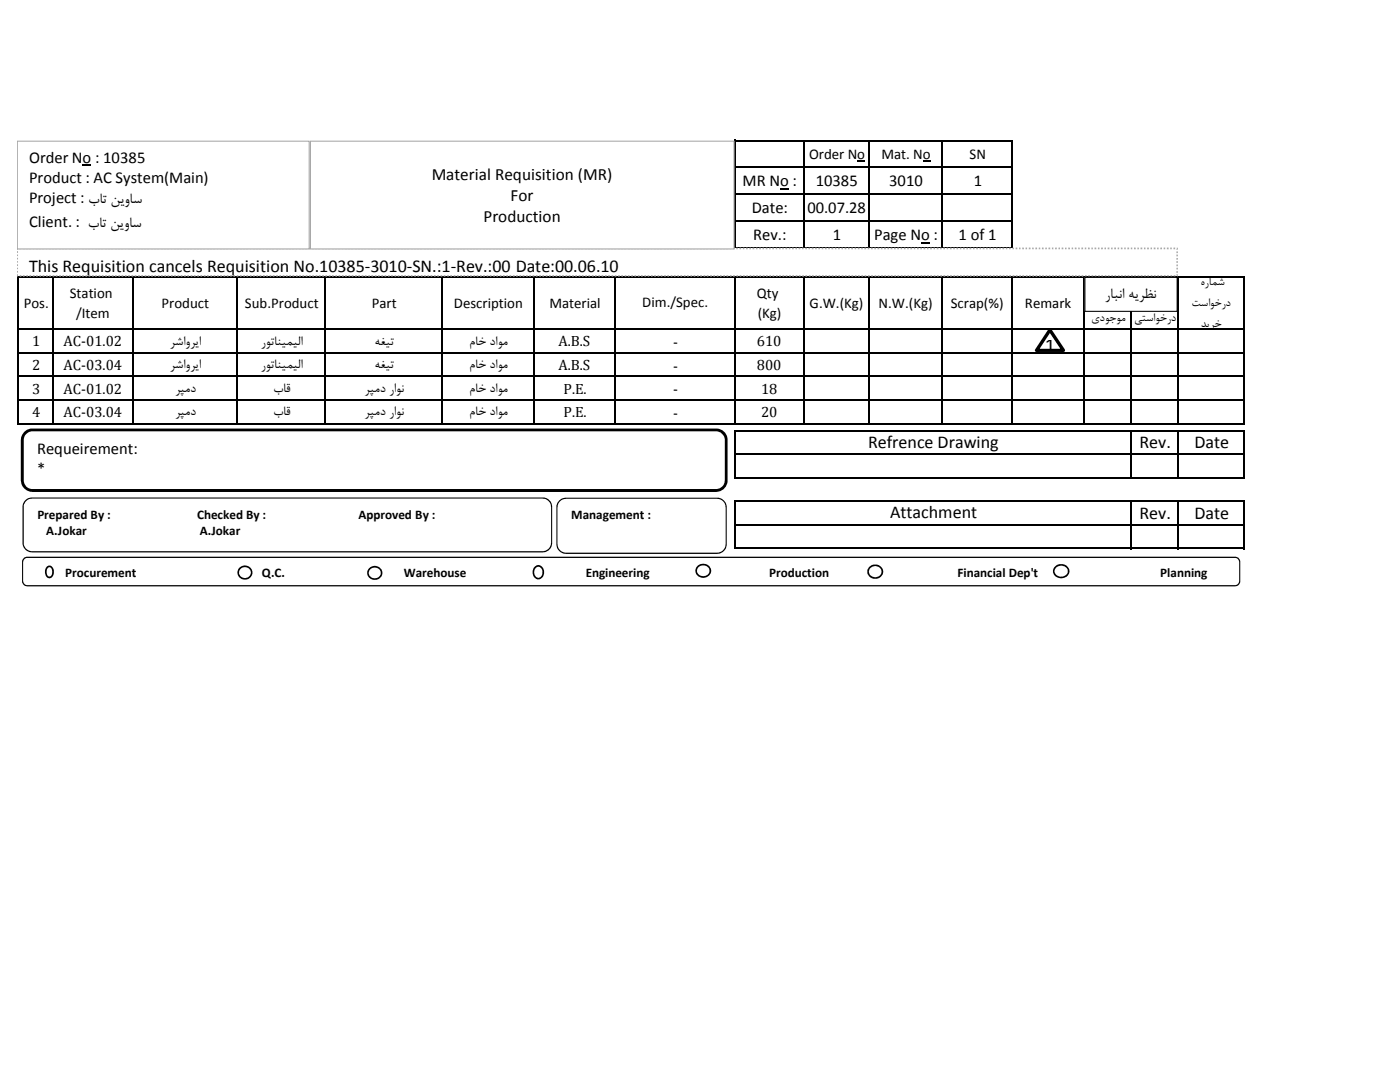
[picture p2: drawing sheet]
<svg xmlns="http://www.w3.org/2000/svg" width="279mm" height="216mm" viewBox="0 0 279 216" stroke-linecap="round" stroke-linejoin="round" font-family="sans-serif">
<path d="M155.7 37.6h1.7v.2h-1.7zM171.1 32.1h1.5v.2h-1.5zM184.2 32.1h1.6v.2h-1.6zM183.8 48.3h1.7v.3h-1.7z" fill="#000"/>
<g fill="none" stroke="#000" stroke-width=".3">
<path d="M146.6 27.9v21.8M146.8 28h55.4M146.8 33.4h55.4M146.8 38.8h55.4M160.4 28.2v21.5M173.4 28.2v21.5M188 28.2v21.5M202 28.2v56.5M3.6 55v29.7M3.7 55.2h244.8M10.6 55.3v29.4M26.5 55.3v29.4"/>
<path d="M47.3 55.3v29.4M65 55.3v29.4M88.1 55.3v29.4M106.6 55.3v29.4M122.7 55.3v29.4M146.6 55.3v29.4M146.8 44.2h55.4M146.8 49.6h55.4M160.4 55.3v29.4M173.4 55.3v29.4M188 55.3v29.4M216.3 55.3v29.4"/>
<path d="M225.7 55.3v29.4M235.1 55.3v29.4M248.3 55.3v29.4M3.7 65.7h244.8M3.7 70.4h244.8M3.7 75.1h244.8M3.7 79.8h244.8M3.7 84.5h244.8M146.6 85.8v9.7M146.6 99.9v9.7M146.8 85.9h101.7M146.8 90.6h101.7"/>
<path d="M146.8 95.3h101.7M225.7 86.1v9.4M235.1 86.1v9.4M248.3 86.1v9.4M146.8 100h101.7M146.8 104.7h101.7M146.8 109.4h101.7M225.7 100.2v9.4M235.1 100.2v9.4M248.3 100.2v9.4"/>
</g>
<path d="M3.4 49.6h231.5v5.4h-231.5z" fill="#fff"/>
<path d="M3.4 54.7h.2v.3h-.2zM3.4 54.1h.2v.3h-.2zM3.4 53.4h.2v.3h-.2zM3.4 52.7h.2v.4h-.2zM3.4 52.1h.2v.3h-.2zM3.4 51.4h.2v.4h-.2zM3.4 50.8h.2v.3h-.2zM3.4 50.1h.2v.4h-.2zM3.4 49.4h.2v.3h-.2l.2-.1v.2h-.2zM3.9 49.4h.3v.3h-.3zM4.5 49.4h.4v.3h-.4zM5.2 49.4h.3v.3h-.3zM5.8 49.4h.4v.3h-.4zM6.5 49.4h.3v.3h-.3zM7.2 49.4h.3v.3h-.3zM7.8 49.4h.3v.3h-.3zM8.5 49.4h.3v.3h-.3zM9.1 49.4h.3v.3h-.3zM9.8 49.4h.3v.3h-.3zM10.5 49.4h.3v.3h-.3zM11.1 49.4h.3v.3h-.3zM11.8 49.4h.3v.3h-.3zM12.4 49.4h.3v.3h-.3zM13.1 49.4h.3v.3h-.3zM13.7 49.4h.4v.3h-.4zM14.4 49.4h.3v.3h-.3zM15 49.4h.4v.3h-.4zM15.7 49.4h.3v.3h-.3zM16.3 49.4h.4v.3h-.4zM17 49.4h.3v.3h-.3zM17.7 49.4h.3v.3h-.3zM18.3 49.4h.3v.3h-.3zM19 49.4h.3v.3h-.3zM19.6 49.4h.3v.3h-.3zM20.3 49.4h.3v.3h-.3zM21 49.4h.3v.3h-.3zM21.6 49.4h.3v.3h-.3zM22.3 49.4h.3v.3h-.3zM22.9 49.4h.3v.3h-.3zM23.6 49.4h.3v.3h-.3zM24.2 49.4h.4v.3h-.4zM24.9 49.4h.3v.3h-.3zM25.5 49.4h.4v.3h-.4zM26.2 49.4h.3v.3h-.3zM26.8 49.4h.4v.3h-.4zM27.5 49.4h.3v.3h-.3zM28.2 49.4h.3v.3h-.3zM28.8 49.4h.3v.3h-.3zM29.5 49.4h.3v.3h-.3zM30.1 49.4h.3v.3h-.3zM30.8 49.4h.3v.3h-.3zM31.5 49.4h.3v.3h-.3zM32.1 49.4h.3v.3h-.3zM32.8 49.4h.3v.3h-.3zM33.4 49.4h.3v.3h-.3zM34.1 49.4h.3v.3h-.3zM34.7 49.4h.4v.3h-.4zM35.4 49.4h.3v.3h-.3zM36 49.4h.4v.3h-.4zM36.7 49.4h.3v.3h-.3zM37.3 49.4h.4v.3h-.4zM38 49.4h.3v.3h-.3zM38.7 49.4h.3v.3h-.3zM39.3 49.4h.3v.3h-.3zM40 49.4h.3v.3h-.3zM40.6 49.4h.3v.3h-.3zM41.3 49.4h.3v.3h-.3zM42 49.4h.2v.3h-.2zM42.6 49.4h.3v.3h-.3zM43.3 49.4h.3v.3h-.3zM43.9 49.4h.3v.3h-.3zM44.6 49.4h.3v.3h-.3zM45.2 49.4h.4v.3h-.4zM45.9 49.4h.3v.3h-.3zM46.5 49.4h.4v.3h-.4zM47.2 49.4h.3v.3h-.3zM47.8 49.4h.4v.3h-.4zM48.5 49.4h.3v.3h-.3zM49.1 49.4h.4v.3h-.4zM49.8 49.4h.3v.3h-.3zM50.5 49.4h.3v.3h-.3zM51.1 49.4h.3v.3h-.3zM51.8 49.4h.3v.3h-.3zM52.5 49.4h.2v.3h-.2zM53.1 49.4h.3v.3h-.3zM53.8 49.4h.3v.3h-.3zM54.4 49.4h.3v.3h-.3zM55.1 49.4h.3v.3h-.3zM55.7 49.4h.3v.3h-.3zM56.4 49.4h.3v.3h-.3zM57 49.4h.4v.3h-.4zM57.7 49.4h.3v.3h-.3zM58.3 49.4h.4v.3h-.4zM59 49.4h.3v.3h-.3zM59.6 49.4h.4v.3h-.4zM60.3 49.4h.3v.3h-.3zM61 49.4h.3v.3h-.3zM61.6 49.4h.3v.3h-.3zM62.3 49.4h.3v.3h-.3zM62.9 49.4h.3v.3h-.3zM63.6 49.4h.3v.3h-.3zM64.3 49.4h.3v.3h-.3zM64.9 49.4h.3v.3h-.3zM65.6 49.4h.3v.3h-.3zM66.2 49.4h.3v.3h-.3zM66.9 49.4h.3v.3h-.3zM67.5 49.4h.4v.3h-.4zM68.2 49.4h.3v.3h-.3zM68.8 49.4h.4v.3h-.4zM69.5 49.4h.3v.3h-.3zM70.1 49.4h.4v.3h-.4zM70.8 49.4h.3v.3h-.3zM71.5 49.4h.3v.3h-.3zM72.1 49.4h.3v.3h-.3zM72.8 49.4h.3v.3h-.3zM73.4 49.4h.3v.3h-.3zM74.1 49.4h.3v.3h-.3zM74.8 49.4h.3v.3h-.3zM75.4 49.4h.3v.3h-.3zM76.1 49.4h.3v.3h-.3zM76.7 49.4h.3v.3h-.3zM77.4 49.4h.3v.3h-.3zM78 49.4h.4v.3h-.4zM78.7 49.4h.3v.3h-.3zM79.3 49.4h.4v.3h-.4zM80 49.4h.3v.3h-.3zM80.6 49.4h.4v.3h-.4zM81.3 49.4h.3v.3h-.3zM82 49.4h.3v.3h-.3zM82.6 49.4h.3v.3h-.3zM83.3 49.4h.3v.3h-.3zM83.9 49.4h.3v.3h-.3zM84.6 49.4h.3v.3h-.3zM85.3 49.4h.3v.3h-.3zM85.9 49.4h.3v.3h-.3zM86.6 49.4h.3v.3h-.3zM87.2 49.4h.3v.3h-.3zM87.9 49.4h.3v.3h-.3zM88.5 49.4h.4v.3h-.4zM89.2 49.4h.3v.3h-.3zM89.8 49.4h.4v.3h-.4zM90.5 49.4h.3v.3h-.3zM91.1 49.4h.4v.3h-.4zM91.8 49.4h.3v.3h-.3zM92.5 49.4h.3v.3h-.3zM93.1 49.4h.3v.3h-.3zM93.8 49.4h.3v.3h-.3zM94.4 49.4h.3v.3h-.3zM95.1 49.4h.3v.3h-.3zM95.8 49.4h.3v.3h-.3zM96.4 49.4h.3v.3h-.3zM97.1 49.4h.3v.3h-.3zM97.7 49.4h.3v.3h-.3zM98.4 49.4h.3v.3h-.3zM99 49.4h.4v.3h-.4zM99.7 49.4h.3v.3h-.3zM100.3 49.4h.4v.3h-.4zM101 49.4h.3v.3h-.3zM101.6 49.4h.4v.3h-.4zM102.3 49.4h.3v.3h-.3zM103 49.4h.3v.3h-.3zM103.6 49.4h.3v.3h-.3zM104.3 49.4h.3v.3h-.3zM104.9 49.4h.3v.3h-.3zM105.6 49.4h.3v.3h-.3zM106.3 49.4h.3v.3h-.3zM106.9 49.4h.3v.3h-.3zM107.6 49.4h.3v.3h-.3zM108.2 49.4h.3v.3h-.3zM108.9 49.4h.3v.3h-.3zM109.5 49.4h.4v.3h-.4zM110.2 49.4h.3v.3h-.3zM110.8 49.4h.4v.3h-.4zM111.5 49.4h.3v.3h-.3zM112.1 49.4h.4v.3h-.4zM112.8 49.4h.3v.3h-.3zM113.5 49.4h.3v.3h-.3zM114.1 49.4h.3v.3h-.3zM114.8 49.4h.3v.3h-.3zM115.4 49.4h.3v.3h-.3zM116.1 49.4h.3v.3h-.3zM116.8 49.4h.3v.3h-.3zM117.4 49.4h.3v.3h-.3zM118.1 49.4h.3v.3h-.3zM118.7 49.4h.3v.3h-.3zM119.4 49.4h.3v.3h-.3zM120 49.4h.4v.3h-.4zM120.7 49.4h.3v.3h-.3zM121.3 49.4h.4v.3h-.4zM122 49.4h.3v.3h-.3zM122.6 49.4h.4v.3h-.4zM123.3 49.4h.3v.3h-.3zM124 49.4h.3v.3h-.3zM124.6 49.4h.3v.3h-.3zM125.3 49.4h.3v.3h-.3zM125.9 49.4h.3v.3h-.3zM126.6 49.4h.3v.3h-.3zM127.3 49.4h.3v.3h-.3zM127.9 49.4h.3v.3h-.3zM128.6 49.4h.3v.3h-.3zM129.2 49.4h.3v.3h-.3zM129.9 49.4h.3v.3h-.3zM130.5 49.4h.4v.3h-.4zM131.2 49.4h.3v.3h-.3zM131.8 49.4h.4v.3h-.4zM132.5 49.4h.3v.3h-.3zM133.1 49.4h.4v.3h-.4zM133.8 49.4h.3v.3h-.3zM134.5 49.4h.3v.3h-.3zM135.1 49.4h.3v.3h-.3zM135.8 49.4h.3v.3h-.3zM136.4 49.4h.3v.3h-.3zM137.1 49.4h.3v.3h-.3zM137.8 49.4h.2v.3h-.2zM138.4 49.4h.3v.3h-.3zM139.1 49.4h.3v.3h-.3zM139.7 49.4h.3v.3h-.3zM140.4 49.4h.3v.3h-.3zM141 49.4h.4v.3h-.4zM141.7 49.4h.3v.3h-.3zM142.3 49.4h.4v.3h-.4zM143 49.4h.3v.3h-.3zM143.6 49.4h.4v.3h-.4zM144.3 49.4h.3v.3h-.3zM144.9 49.4h.4v.3h-.4zM145.6 49.4h.3v.3h-.3zM146.3 49.4h.3v.3h-.3zM146.9 49.4h.3v.3h-.3zM147.6 49.4h.3v.3h-.3zM148.3 49.4h.2v.3h-.2zM148.9 49.4h.3v.3h-.3zM149.6 49.4h.3v.3h-.3zM150.2 49.4h.3v.3h-.3zM150.9 49.4h.3v.3h-.3zM151.5 49.4h.3v.3h-.3zM152.2 49.4h.3v.3h-.3zM152.8 49.4h.4v.3h-.4zM153.5 49.4h.3v.3h-.3zM154.1 49.4h.4v.3h-.4zM154.8 49.4h.3v.3h-.3zM155.4 49.4h.4v.3h-.4zM156.1 49.4h.3v.3h-.3zM156.8 49.4h.3v.3h-.3zM157.4 49.4h.3v.3h-.3zM158.1 49.4h.3v.3h-.3zM158.7 49.4h.3v.3h-.3zM159.4 49.4h.3v.3h-.3zM160.1 49.4h.3v.3h-.3zM160.7 49.4h.3v.3h-.3zM161.4 49.4h.3v.3h-.3zM162 49.4h.3v.3h-.3zM162.7 49.4h.3v.3h-.3zM163.3 49.4h.4v.3h-.4zM164 49.4h.3v.3h-.3zM164.6 49.4h.4v.3h-.4zM165.3 49.4h.3v.3h-.3zM165.9 49.4h.4v.3h-.4zM166.6 49.4h.3v.3h-.3zM167.3 49.4h.3v.3h-.3zM167.9 49.4h.3v.3h-.3zM168.6 49.4h.3v.3h-.3zM169.2 49.4h.3v.3h-.3zM169.9 49.4h.3v.3h-.3zM170.6 49.4h.3v.3h-.3zM171.2 49.4h.3v.3h-.3zM171.9 49.4h.3v.3h-.3zM172.5 49.4h.3v.3h-.3zM173.2 49.4h.3v.3h-.3zM173.8 49.4h.4v.3h-.4zM174.5 49.4h.3v.3h-.3zM175.1 49.4h.4v.3h-.4zM175.8 49.4h.3v.3h-.3zM176.4 49.4h.4v.3h-.4zM177.1 49.4h.3v.3h-.3zM177.8 49.4h.3v.3h-.3zM178.4 49.4h.3v.3h-.3zM179.1 49.4h.3v.3h-.3zM179.7 49.4h.3v.3h-.3zM180.4 49.4h.3v.3h-.3zM181.1 49.4h.3v.3h-.3zM181.7 49.4h.3v.3h-.3zM182.4 49.4h.3v.3h-.3zM183 49.4h.3v.3h-.3zM183.7 49.4h.3v.3h-.3zM184.3 49.4h.4v.3h-.4zM185 49.4h.3v.3h-.3zM185.6 49.4h.4v.3h-.4zM186.3 49.4h.3v.3h-.3zM186.9 49.4h.4v.3h-.4zM187.6 49.4h.3v.3h-.3zM188.3 49.4h.3v.3h-.3zM188.9 49.4h.3v.3h-.3zM189.6 49.4h.3v.3h-.3zM190.2 49.4h.3v.3h-.3zM190.9 49.4h.3v.3h-.3zM191.6 49.4h.3v.3h-.3zM192.2 49.4h.3v.3h-.3zM192.9 49.4h.3v.3h-.3zM193.5 49.4h.3v.3h-.3zM194.2 49.4h.3v.3h-.3zM194.8 49.4h.4v.3h-.4zM195.5 49.4h.3v.3h-.3zM196.1 49.4h.4v.3h-.4zM196.8 49.4h.3v.3h-.3zM197.4 49.4h.4v.3h-.4zM198.1 49.4h.3v.3h-.3zM198.8 49.4h.3v.3h-.3zM199.4 49.4h.3v.3h-.3zM200.1 49.4h.3v.3h-.3zM200.7 49.4h.3v.3h-.3zM201.4 49.4h.3v.3h-.3zM202.1 49.4h.3v.3h-.3zM202.7 49.4h.3v.3h-.3zM203.4 49.4h.3v.3h-.3zM204 49.4h.3v.3h-.3zM204.7 49.4h.3v.3h-.3zM205.3 49.4h.4v.3h-.4zM206 49.4h.3v.3h-.3zM206.6 49.4h.4v.3h-.4zM207.3 49.4h.3v.3h-.3zM207.9 49.4h.4v.3h-.4zM208.6 49.4h.3v.3h-.3zM209.3 49.4h.3v.3h-.3zM209.9 49.4h.3v.3h-.3zM210.6 49.4h.3v.3h-.3zM211.2 49.4h.3v.3h-.3zM211.9 49.4h.3v.3h-.3zM212.6 49.4h.3v.3h-.3zM213.2 49.4h.3v.3h-.3zM213.9 49.4h.3v.3h-.3zM214.5 49.4h.3v.3h-.3zM215.2 49.4h.3v.3h-.3zM215.8 49.4h.4v.3h-.4zM216.5 49.4h.3v.3h-.3zM217.1 49.4h.4v.3h-.4zM217.8 49.4h.3v.3h-.3zM218.4 49.4h.4v.3h-.4zM219.1 49.4h.3v.3h-.3zM219.8 49.4h.3v.3h-.3zM220.4 49.4h.3v.3h-.3zM221.1 49.4h.3v.3h-.3zM221.7 49.4h.3v.3h-.3zM222.4 49.4h.3v.3h-.3zM223.1 49.4h.3v.3h-.3zM223.7 49.4h.3v.3h-.3zM224.4 49.4h.3v.3h-.3zM225 49.4h.3v.3h-.3zM225.7 49.4h.3v.3h-.3zM226.3 49.4h.4v.3h-.4zM227 49.4h.3v.3h-.3zM227.6 49.4h.4v.3h-.4zM228.3 49.4h.3v.3h-.3zM228.9 49.4h.4v.3h-.4zM229.6 49.4h.3v.3h-.3zM230.3 49.4h.3v.3h-.3zM230.9 49.4h.3v.3h-.3zM231.6 49.4h.3v.3h-.3zM232.2 49.4h.3v.3h-.3zM232.9 49.4h.3v.3h-.3zM233.6 49.4h.2v.3h-.2zM234.2 49.4h.3v.3h-.3zM234.9 49.4l.1 .1 .1 .3h-.3v-.2l.1 .1zM234.8 50.2h.3v.3h-.3zM234.8 50.8h.3v.3h-.3zM234.8 51.5h.3v.3h-.3zM234.8 52.1h.3v.4h-.3zM234.8 52.8h.3v.3h-.3zM234.8 53.4h.3v.4h-.3zM234.8 54.1h.3v.3h-.3zM234.8 54.7h.3l-.1 .5h-.1v-.3l-.1 .1zM234.2 54.9h.4v.3h-.4zM233.6 54.9h.3v.3h-.3zM232.9 54.9h.4v.3h-.4zM232.3 54.9h.3v.3h-.3zM231.6 54.9h.3v.3h-.3zM231 54.9h.3v.3h-.3zM230.3 54.9h.3v.3h-.3zM229.7 54.9h.3v.3h-.3zM229 54.9h.3v.3h-.3zM228.3 54.9h.4v.3h-.4zM227.7 54.9h.3v.3h-.3zM227 54.9h.4v.3h-.4zM226.4 54.9h.3v.3h-.3zM225.7 54.9h.4v.3h-.4zM225 54.9h.4v.3h-.4zM224.4 54.9h.3v.3h-.3zM223.7 54.9h.4v.3h-.4zM223.1 54.9h.3v.3h-.3zM222.4 54.9h.4v.3h-.4zM221.8 54.9h.3v.3h-.3zM221.1 54.9h.3v.3h-.3zM220.5 54.9h.3v.3h-.3zM219.8 54.9h.3v.3h-.3zM219.2 54.9h.3v.3h-.3zM218.5 54.9h.3v.3h-.3zM217.8 54.9h.4v.3h-.4zM217.2 54.9h.3v.3h-.3zM216.5 54.9h.4v.3h-.4zM215.9 54.9h.3v.3h-.3zM215.2 54.9h.4v.3h-.4zM214.5 54.9h.4v.3h-.4zM213.9 54.9h.3v.3h-.3zM213.2 54.9h.4v.3h-.4zM212.6 54.9h.3v.3h-.3zM211.9 54.9h.4v.3h-.4zM211.3 54.9h.3v.3h-.3zM210.6 54.9h.3v.3h-.3zM210 54.9h.3v.3h-.3zM209.3 54.9h.3v.3h-.3zM208.7 54.9h.3v.3h-.3zM208 54.9h.3v.3h-.3zM207.3 54.9h.4v.3h-.4zM206.7 54.9h.3v.3h-.3zM206 54.9h.4v.3h-.4zM205.4 54.9h.3v.3h-.3zM204.7 54.9h.4v.3h-.4zM204 54.9h.4v.3h-.4zM203.4 54.9h.4v.3h-.4zM202.7 54.9h.4v.3h-.4zM202.1 54.9h.3v.3h-.3zM201.4 54.9h.4v.3h-.4zM200.8 54.9h.3v.3h-.3zM200.1 54.9h.3v.3h-.3zM199.5 54.9h.3v.3h-.3zM198.8 54.9h.3v.3h-.3zM198.2 54.9h.3v.3h-.3zM197.5 54.9h.3v.3h-.3zM196.9 54.9h.3v.3h-.3zM196.2 54.9h.3v.3h-.3zM195.5 54.9h.4v.3h-.4zM194.9 54.9h.3v.3h-.3zM194.2 54.9h.4v.3h-.4zM193.5 54.9h.4v.3h-.4zM192.9 54.9h.4v.3h-.4zM192.2 54.9h.4v.3h-.4zM191.6 54.9h.3v.3h-.3zM190.9 54.9h.4v.3h-.4zM190.3 54.9h.3v.3h-.3zM189.6 54.9h.3v.3h-.3zM189 54.9h.3v.3h-.3zM188.3 54.9h.3v.3h-.3zM187.7 54.9h.3v.3h-.3zM187 54.9h.3v.3h-.3zM186.4 54.9h.3v.3h-.3zM185.7 54.9h.3v.3h-.3zM185 54.9h.4v.3h-.4zM184.4 54.9h.3v.3h-.3zM183.7 54.9h.4v.3h-.4zM183 54.9h.4v.3h-.4zM182.4 54.9h.4v.3h-.4zM181.7 54.9h.4v.3h-.4zM181.1 54.9h.3v.3h-.3zM180.4 54.9h.4v.3h-.4zM179.8 54.9h.3v.3h-.3zM179.1 54.9h.4v.3h-.4zM178.5 54.9h.3v.3h-.3zM177.8 54.9h.3v.3h-.3zM177.2 54.9h.3v.3h-.3zM176.5 54.9h.3v.3h-.3zM175.9 54.9h.3v.3h-.3zM175.2 54.9h.3v.3h-.3zM174.5 54.9h.4v.3h-.4zM173.9 54.9h.3v.3h-.3zM173.2 54.9h.4v.3h-.4zM172.6 54.9h.3v.3h-.3zM171.9 54.9h.4v.3h-.4zM171.2 54.9h.4v.3h-.4zM170.6 54.9h.3v.3h-.3zM169.9 54.9h.4v.3h-.4zM169.3 54.9h.3v.3h-.3zM168.6 54.9h.4v.3h-.4zM168 54.9h.3v.3h-.3zM167.3 54.9h.3v.3h-.3zM166.7 54.9h.3v.3h-.3zM166 54.9h.3v.3h-.3zM165.4 54.9h.3v.3h-.3zM164.7 54.9h.3v.3h-.3zM164 54.9h.4v.3h-.4zM163.4 54.9h.3v.3h-.3zM162.7 54.9h.4v.3h-.4zM162.1 54.9h.3v.3h-.3zM161.4 54.9h.4v.3h-.4zM160.7 54.9h.4v.3h-.4zM160.1 54.9h.3v.3h-.3zM159.4 54.9h.4v.3h-.4zM158.8 54.9h.3v.3h-.3zM158.1 54.9h.4v.3h-.4zM157.5 54.9h.3v.3h-.3zM156.8 54.9h.3v.3h-.3zM156.2 54.9h.3v.3h-.3zM155.5 54.9h.3v.3h-.3zM154.9 54.9h.3v.3h-.3zM154.2 54.9h.3v.3h-.3zM153.5 54.9h.4v.3h-.4zM152.9 54.9h.3v.3h-.3zM152.2 54.9h.4v.3h-.4zM151.6 54.9h.3v.3h-.3zM150.9 54.9h.4v.3h-.4zM150.2 54.9h.4v.3h-.4zM149.6 54.9h.3v.3h-.3zM148.9 54.9h.4v.3h-.4zM148.3 54.9h.3v.3h-.3zM147.6 54.9h.4v.3h-.4zM147 54.9h.3v.3h-.3zM146.3 54.9h.3v.3h-.3zM145.7 54.9h.3v.3h-.3zM145 54.9h.3v.3h-.3zM144.4 54.9h.3v.3h-.3zM143.7 54.9h.3v.3h-.3zM143 54.9h.4v.3h-.4zM142.4 54.9h.3v.3h-.3zM141.7 54.9h.4v.3h-.4zM141.1 54.9h.3v.3h-.3zM140.4 54.9h.4v.3h-.4zM139.7 54.9h.4v.3h-.4zM139.1 54.9h.3v.3h-.3zM138.4 54.9h.4v.3h-.4zM137.8 54.9h.3v.3h-.3zM137.1 54.9h.4v.3h-.4zM136.5 54.9h.3v.3h-.3zM135.8 54.9h.3v.3h-.3zM135.2 54.9h.3v.3h-.3zM134.5 54.9h.3v.3h-.3zM133.9 54.9h.3v.3h-.3zM133.2 54.9h.3v.3h-.3zM132.5 54.9h.4v.3h-.4zM131.9 54.9h.3v.3h-.3zM131.2 54.9h.4v.3h-.4zM130.6 54.9h.3v.3h-.3zM129.9 54.9h.4v.3h-.4zM129.2 54.9h.4v.3h-.4zM128.6 54.9h.3v.3h-.3zM127.9 54.9h.4v.3h-.4zM127.3 54.9h.3v.3h-.3zM126.6 54.9h.4v.3h-.4zM126 54.9h.3v.3h-.3zM125.3 54.9h.3v.3h-.3zM124.7 54.9h.3v.3h-.3zM124 54.9h.3v.3h-.3zM123.4 54.9h.3v.3h-.3zM122.7 54.9h.3v.3h-.3zM122 54.9h.4v.3h-.4zM121.4 54.9h.3v.3h-.3zM120.7 54.9h.4v.3h-.4zM120.1 54.9h.3v.3h-.3zM119.4 54.9h.4v.3h-.4zM118.7 54.9h.4v.3h-.4zM118.1 54.9h.3v.3h-.3zM117.4 54.9h.4v.3h-.4zM116.8 54.9h.3v.3h-.3zM116.1 54.9h.4v.3h-.4zM115.5 54.9h.3v.3h-.3zM114.8 54.9h.3v.3h-.3zM114.2 54.9h.3v.3h-.3zM113.5 54.9h.3v.3h-.3zM112.9 54.9h.3v.3h-.3zM112.2 54.9h.3v.3h-.3zM111.5 54.9h.4v.3h-.4zM110.9 54.9h.3v.3h-.3zM110.2 54.9h.4v.3h-.4zM109.6 54.9h.3v.3h-.3zM108.9 54.9h.4v.3h-.4zM108.2 54.9h.4v.3h-.4zM107.6 54.9h.3v.3h-.3zM106.9 54.9h.4v.3h-.4zM106.3 54.9h.3v.3h-.3zM105.6 54.9h.4v.3h-.4zM105 54.9h.3v.3h-.3zM104.3 54.9h.3v.3h-.3zM103.7 54.9h.3v.3h-.3zM103 54.9h.3v.3h-.3zM102.4 54.9h.3v.3h-.3zM101.7 54.9h.3v.3h-.3zM101 54.9h.4v.3h-.4zM100.4 54.9h.3v.3h-.3zM99.7 54.9h.4v.3h-.4zM99.1 54.9h.3v.3h-.3zM98.4 54.9h.4v.3h-.4zM97.7 54.9h.4v.3h-.4zM97.1 54.9h.4v.3h-.4zM96.4 54.9h.4v.3h-.4zM95.8 54.9h.3v.3h-.3zM95.1 54.9h.4v.3h-.4zM94.5 54.9h.3v.3h-.3zM93.8 54.9h.3v.3h-.3zM93.2 54.9h.3v.3h-.3zM92.5 54.9h.3v.3h-.3zM91.9 54.9h.3v.3h-.3zM91.2 54.9h.3v.3h-.3zM90.6 54.9h.3v.3h-.3zM89.9 54.9h.3v.3h-.3zM89.2 54.9h.4v.3h-.4zM88.6 54.9h.3v.3h-.3zM87.9 54.9h.4v.3h-.4zM87.2 54.9h.4v.3h-.4zM86.6 54.9h.4v.3h-.4zM85.9 54.9h.4v.3h-.4zM85.3 54.9h.3v.3h-.3zM84.6 54.9h.4v.3h-.4zM84 54.9h.3v.3h-.3zM83.3 54.9h.4v.3h-.4zM82.7 54.9h.3v.3h-.3zM82 54.9h.3v.3h-.3zM81.4 54.9h.3v.3h-.3zM80.7 54.9h.3v.3h-.3zM80.1 54.9h.3v.3h-.3zM79.4 54.9h.3v.3h-.3zM78.7 54.9h.4v.3h-.4zM78.1 54.9h.3v.3h-.3zM77.4 54.9h.4v.3h-.4zM76.8 54.9h.3v.3h-.3zM76.1 54.9h.4v.3h-.4zM75.4 54.9h.4v.3h-.4zM74.8 54.9h.3v.3h-.3zM74.1 54.9h.4v.3h-.4zM73.5 54.9h.3v.3h-.3zM72.8 54.9h.4v.3h-.4zM72.2 54.9h.3v.3h-.3zM71.5 54.9h.3v.3h-.3zM70.9 54.9h.3v.3h-.3zM70.2 54.9h.3v.3h-.3zM69.6 54.9h.3v.3h-.3zM68.9 54.9h.3v.3h-.3zM68.2 54.9h.4v.3h-.4zM67.6 54.9h.3v.3h-.3zM66.9 54.9h.4v.3h-.4zM66.3 54.9h.3v.3h-.3zM65.6 54.9h.4v.3h-.4zM64.9 54.9h.4v.3h-.4zM64.3 54.9h.3v.3h-.3zM63.6 54.9h.4v.3h-.4zM63 54.9h.3v.3h-.3zM62.3 54.9h.4v.3h-.4zM61.7 54.9h.3v.3h-.3zM61 54.9h.3v.3h-.3zM60.4 54.9h.3v.3h-.3zM59.7 54.9h.3v.3h-.3zM59.1 54.9h.3v.3h-.3zM58.4 54.9h.3v.3h-.3zM57.7 54.9h.4v.3h-.4zM57.1 54.9h.3v.3h-.3zM56.4 54.9h.4v.3h-.4zM55.8 54.9h.3v.3h-.3zM55.1 54.9h.4v.3h-.4zM54.4 54.9h.4v.3h-.4zM53.8 54.9h.3v.3h-.3zM53.1 54.9h.4v.3h-.4zM52.5 54.9h.3v.3h-.3zM51.8 54.9h.4v.3h-.4zM51.2 54.9h.3v.3h-.3zM50.5 54.9h.3v.3h-.3zM49.9 54.9h.3v.3h-.3zM49.2 54.9h.3v.3h-.3zM48.6 54.9h.3v.3h-.3zM47.9 54.9h.3v.3h-.3zM47.2 54.9h.4v.3h-.4zM46.6 54.9h.3v.3h-.3zM45.9 54.9h.4v.3h-.4zM45.3 54.9h.3v.3h-.3zM44.6 54.9h.4v.3h-.4zM43.9 54.9h.4v.3h-.4zM43.3 54.9h.3v.3h-.3zM42.6 54.9h.4v.3h-.4zM42 54.9h.3v.3h-.3zM41.3 54.9h.4v.3h-.4zM40.7 54.9h.3v.3h-.3zM40 54.9h.3v.3h-.3zM39.4 54.9h.3v.3h-.3zM38.7 54.9h.3v.3h-.3zM38.1 54.9h.3v.3h-.3zM37.4 54.9h.3v.3h-.3zM36.7 54.9h.4v.3h-.4zM36.1 54.9h.3v.3h-.3zM35.4 54.9h.4v.3h-.4zM34.8 54.9h.3v.3h-.3zM34.1 54.9h.4v.3h-.4zM33.4 54.9h.4v.3h-.4zM32.8 54.9h.3v.3h-.3zM32.1 54.9h.4v.3h-.4zM31.5 54.9h.3v.3h-.3zM30.8 54.9h.4v.3h-.4zM30.2 54.9h.3v.3h-.3zM29.5 54.9h.3v.3h-.3zM28.9 54.9h.3v.3h-.3zM28.2 54.9h.3v.3h-.3zM27.6 54.9h.3v.3h-.3zM26.9 54.9h.3v.3h-.3zM26.2 54.9h.4v.3h-.4zM25.6 54.9h.3v.3h-.3zM24.9 54.9h.4v.3h-.4zM24.3 54.9h.3v.3h-.3zM23.6 54.9h.4v.3h-.4zM22.9 54.9h.4v.3h-.4zM22.3 54.9h.3v.3h-.3zM21.6 54.9h.4v.3h-.4zM21 54.9h.3v.3h-.3zM20.3 54.9h.4v.3h-.4zM19.7 54.9h.3v.3h-.3zM19 54.9h.3v.3h-.3zM18.4 54.9h.3v.3h-.3zM17.7 54.9h.3v.3h-.3zM17.1 54.9h.3v.3h-.3zM16.4 54.9h.3v.3h-.3zM15.7 54.9h.4v.3h-.4zM15.1 54.9h.3v.3h-.3zM14.4 54.9h.4v.3h-.4zM13.8 54.9h.3v.3h-.3zM13.1 54.9h.4v.3h-.4zM12.4 54.9h.4v.3h-.4zM11.8 54.9h.3v.3h-.3zM11.1 54.9h.4v.3h-.4zM10.5 54.9h.3v.3h-.3zM9.8 54.9h.4v.3h-.4zM9.2 54.9h.3v.3h-.3zM8.5 54.9h.3v.3h-.3zM7.9 54.9h.3v.3h-.3zM7.2 54.9h.3v.3h-.3zM6.6 54.9h.3v.3h-.3zM5.9 54.9h.3v.3h-.3zM5.2 54.9h.4v.3h-.4zM4.6 54.9h.3v.3h-.3zM3.9 54.9h.4v.3h-.4zM3.4 54.9h.2v.3h-.2z" fill="#a6a6a6"/>
<path d="M3.4 28.2h58.3v21.5h-58.3z" fill="#fff"/>
<path d="M3.4 28.1h58.4v21.7h-58.4zM3.4 28.3l.2-.1v21.5l-.2-.1h58.3l-.1 .1v-21.5l.1 .1z" fill="#a6a6a6"/>
<path d="M16.5 32.9h1.7v.2h-1.7z" fill="#000"/>
<path d="M61.9 28.2h84.6v21.5h-84.6z" fill="#fff"/>
<path d="M61.9 28.1h84.6l.1 .1v21.5l-.1 .1h-84.6zM61.9 28.3l.2-.1v21.5l-.2-.1h84.6l-.1 .1v-21.5l.1 .1z" fill="#a6a6a6"/>
<path d="M216.5 55.3h18.4v6.8h-18.4z" fill="#fff"/>
<path d="M216.4 55.3l18.5-.1 .1 .1v6.9h-18.5l-.1-.1zM216.5 55.5l.1-.2v6.8l-.1-.1h18.4l-.1 .1v-6.8l.1 .2z" fill="#000"/>
<path d="M5 86.4l.9-.6h.6h136.4a2.02 2.02 0 0 1 2 2v8a2.02 2.02 0 0 1-2 2.1h-136.4a2.06 2.06 0 0 1-2.1-2.1v-8l.1-.5z" fill-rule="evenodd" fill="#fff"/>
<path d="M4.7 86.3a2.12 2.12 0 0 1 1.7-.8h136.7a2.27 2.27 0 0 1 2.1 2v8.6a2.34 2.34 0 0 1-2.3 2.1h-136.4a2.4 2.4 0 0 1-2.4-2.3v-8.1l.1-.5zM5.2 86.6l-.3 .5-.2 .5v8.4l.5 1.1 1.1 .5h136.8l.5-.1 .5-.4 .5-.7 .1-.6v-8.2l-.2-.5-.4-.5-.3-.3-.7-.2h-136.8l-.5 .1z" fill="#000"/>
<path d="M5.1 99.9l.8-.5h.5h101.9a1.77 1.77 0 0 1 1.8 1.8v7.1a1.76 1.76 0 0 1-1.8 1.8h-101.9a1.79 1.79 0 0 1-1.8-1.8v-7.1l.1-.5z" fill-rule="evenodd" fill="#fff"/>
<path d="M5 99.8l.6-.4 .6-.1h102.5l.7 .3 .5 .5 .3 .9v7.5a1.89 1.89 0 0 1-1.9 1.7h-101.9a1.95 1.95 0 0 1-1.9-1.9v-7.3l.1-.6zM5.2 100l-.5 .8v7.8l.5 .9 1 .5h102.3l1-.5 .4-.7 .1-.5-.1-7.5-.2-.6-.5-.4-.9-.3h-101.9l-.6 .1z" fill="#000"/>
<path d="M111.7 99.9l.8-.4 .5-.1h30.1a1.84 1.84 0 0 1 1.8 1.9v7.3a1.83 1.83 0 0 1-1.8 1.8h-30.1a1.87 1.87 0 0 1-1.9-1.8v-7.3l.1-.5z" fill-rule="evenodd" fill="#fff"/>
<path d="M111.6 99.9l.6-.5 .6-.1 30.9 .1a1.86 1.86 0 0 1 1.3 1.6v8a1.86 1.86 0 0 1-1.3 1.4l-30.7 .1a2.07 2.07 0 0 1-1.8-1.2l-.2-.5v-7.9zM111.8 100l-.4 .6-.1 .7v7.2l.2 1 .5 .5 .5 .2 30.6 .1 1-.3 .6-.9 .1-8.2-.5-.9-.8-.4-30.5-.1-.7 .2z" fill="#000"/>
<path d="M4.8 111.5l.7-.3h241a.94 .94 0 0 1 .9 .9v3.9a.94 .94 0 0 1-.9 .9h-241a.95 .95 0 0 1-1-.9v-3.9z" fill-rule="evenodd" fill="#fff"/>
<path d="M4.7 111.4l.5-.3h241.5l.4 .2 .4 .6v4.2a1.03 1.03 0 0 1-.8 .9h-241.5a1.04 1.04 0 0 1-.8-1v-4.1zM4.9 111.5l-.3 .6v3.8l.2 .5 .5 .4h241.3l.5-.4 .2-.4v-3.9l-.2-.6-.5-.2h-241.3z" fill="#000"/>
<path d="M9.6 113.1l.3-.1a1.23 1.23 0 0 1 .7 1.1 1.23 1.23 0 0 1-.7 1.1 1.27 1.27 0 0 1-.3-2.1z" fill-rule="evenodd" fill="#fff"/>
<path d="M9.3 113.1a.7 .7 0 0 1 1.1 0 1.54 1.54 0 0 1 .1 1.9 .75 .75 0 0 1-.6 .4 .75 .75 0 0 1-.7-.4 1.71 1.71 0 0 1 .1-1.9zM9.6 113.3l-.3 .6 .1 .6 .2 .4 .4 .2 .2-.2 .2-.5-.1-.9-.4-.3z" fill="#000"/>
<circle cx="48.8" cy="114.3" r="1.29" fill="#fff"/>
<path d="M47.4 114.2a1.48 1.48 0 0 1 2.9 0 1.48 1.48 0 0 1-2.9 0zM48.2 113.3l-.5 .7 .2 .9 .5 .4 .5 .1 .8-.4 .4-.7-.2-.7-.8-.4z" fill="#000"/>
<path d="M73.7 113.6a1.3 1.3 0 0 1 2.1-.1 1.3 1.3 0 0 1-.6 2 1.28 1.28 0 0 1-1.5-.4 1.28 1.28 0 0 1 0-1.5z" fill-rule="evenodd" fill="#fff"/>
<path d="M73.7 113.3a1.46 1.46 0 0 1 2.3 .1 1.46 1.46 0 0 1-.6 2.2 1.58 1.58 0 0 1-1.4-.1 1.32 1.32 0 0 1-.6-1.7zM73.9 113.6l-.3 .7 .2 .6 .3 .3 .7 .2 .5-.1 .6-.5 .1-.7-.5-.7-.7-.2z" fill="#000"/>
<path d="M210.6 113.2a1.55 1.55 0 0 1 1.6-.4 1.55 1.55 0 0 1 1.1 1.2 1.5 1.5 0 0 1-1.5 1.2 1.5 1.5 0 0 1-1.5-1.2z" fill-rule="evenodd" fill="#fff"/>
<path d="M210.4 113.2a1.89 1.89 0 0 1 2.5-.3v.1a1.21 1.21 0 0 1 .2 1.8 1.78 1.78 0 0 1-2.9-.5l-.1-.6zM210.8 113.2l-.4 .8 .2 .4 .4 .5 1.1 .2 .6-.3 .3-.4v-.9l-.4-.4-.8-.2z" fill="#000"/>
<path d="M106.8 113.2a.98 .98 0 0 1 1.2-.1 .98 .98 0 0 1 .4 1.1 1.02 1.02 0 0 1-1 1.2 1.02 1.02 0 0 1-1-1.2l.1-.4z" fill-rule="evenodd" fill="#fff"/>
<path d="M106.8 113a1.15 1.15 0 0 1 1.3 0 1.15 1.15 0 0 1 .5 1.2 1.17 1.17 0 0 1-1.2 1.4 1.17 1.17 0 0 1-1.1-1.4l.2-.8zM106.9 113.4l-.3 .8 .2 .7 .3 .3h.6l.5-.6-.1-1.1-.3-.3-.4-.1z" fill="#000"/>
<path d="M173.5 113.3a1.39 1.39 0 0 1 1.9-.3 1.39 1.39 0 0 1 .4 1.8 1.39 1.39 0 0 1-1.9 .4 1.39 1.39 0 0 1-.4-1.9z" fill-rule="evenodd" fill="#fff"/>
<path d="M173.5 113.1l.8-.5h.7a1.42 1.42 0 0 1 1.3 1.5 1.42 1.42 0 0 1-1.3 1.4h-.6a1.41 1.41 0 0 1-1-2.2zM173.8 113.3l-.3 .4-.1 .4 .2 .6 .3 .3 .8 .2 .5-.1 .7-.6v-.9l-.7-.6h-.8z" fill="#000"/>
<path d="M139.2 113.2a1.36 1.36 0 0 1 1.9-.4 1.36 1.36 0 0 1 .4 1.8 1.36 1.36 0 0 1-1.9 .4 1.36 1.36 0 0 1-.4-1.8z" fill-rule="evenodd" fill="#fff"/>
<path d="M139.2 112.9l.5-.3 .6-.1a1.41 1.41 0 0 1 1.6 1.2 1.41 1.41 0 0 1-1.2 1.6 1.48 1.48 0 0 1-1.8-2zM139.3 113.3l-.2 .8 .2 .4 .5 .4h1l.7-.6v-.8l-.4-.5-1-.2z" fill="#000"/>
<path d="M209.6 65.8l2.6 4.1h-5.4z" fill="#fff"/>
<path d="M209.3 65.7l.3-.2 .2 .2 2.7 4a.34 .34 0 0 1-.3 .5h-5.4a.34 .34 0 0 1-.2-.5zM209.3 66h.5l-2.7 4.1-.3-.5h5.4l-.2 .5z" fill="#000"/>
<g font-size="3.6">
<text x="5.8" y="54.2">This Requisition cancels Requisition No.10385‐3010‐SN.:1‐Rev.:00 Date:00.06.10</text>
<text x="208.5" y="70.1">1</text>
<text x="173.2" y="89.3">Refrence Drawing</text>
<text x="227.4" y="89.5">Rev.</text>
<text x="238.4" y="89.5">Date</text>
<text x="177.6" y="103.4">Attachment</text>
<text x="227.4" y="103.6">Rev.</text>
<text x="238.4" y="103.6">Date</text>
</g>
<g font-size="3.4">
<text x="86.1" y="35.9">Material Requisition (MR)</text>
<text x="101.9" y="40.1">For</text>
<text x="96.5" y="44.3">Production</text>
</g>
<g font-size="3.3">
<text x="5.8" y="32.5">Order No : 10385</text>
<text x="5.8" y="40.5">Project : بات نيواس</text>
<text x="5.8" y="36.4">Product : AC System(Main)</text>
<text x="148.2" y="37.2">MR No :</text>
<text x="162.8" y="37.2">10385</text>
<text x="177.5" y="37.2">3010</text>
<text x="194.3" y="37.2">1</text>
<text x="5.8" y="45.4">Client. : بات نيواس</text>
<text x="150" y="42.6">Date:</text>
<text x="150.3" y="48">Rev.:</text>
<text x="161.1" y="42.6">00.07.28</text>
<text x="166.2" y="48">1</text>
<text x="174.5" y="48">Page No :</text>
<text x="191.3" y="48">1 of 1</text>
<text x="220.5" y="59.4">رابان ه</text>
<text x="226.5" y="59.4">يرظن</text>
<text x="7.4" y="90.7">Requeirement:</text>
<text x="7.4" y="94.7">*</text>
</g>
<g font-size="3">
<text x="161.5" y="31.7">Order No</text>
<text x="175.9" y="31.7">Mat. No</text>
<text x="193.5" y="31.7">SN</text>
<text x="13.9" y="59.5">Station</text>
<text x="151" y="59.5">Qty</text>
<text x="4.7" y="61.5">Pos.</text>
<text x="15.2" y="63.4">/Item</text>
<text x="32.3" y="61.5">Product</text>
<text x="48.9" y="61.5">Sub.Product</text>
<text x="74.2" y="61.5">Part</text>
<text x="90.6" y="61.5">Description</text>
<text x="109.6" y="61.5">Material</text>
<text x="128.2" y="61.3">Dim./Spec.</text>
<text x="151.2" y="63.4">(Kg)</text>
<text x="161.6" y="61.5">G.W.(Kg)</text>
<text x="175.3" y="61.5">N.W.(Kg)</text>
<text x="189.7" y="61.5">Scrap(%)</text>
<text x="204.6" y="61.5">Remark</text>
<text x="6.4" y="69.1">1</text>
<text x="12.7" y="69.1">AC‐01.02</text>
<text x="33.9" y="68.7">رشاور اي</text>
<text x="52.1" y="68.7">روتانيميال</text>
<text x="74.8" y="68.7">هغيت</text>
<text x="93.6" y="68.7">ماخ داوم</text>
<text x="111.5" y="69.1">A.B.S</text>
<text x="134.3" y="69.3">‐</text>
<text x="151" y="69.1">610</text>
<text x="6.4" y="73.8">2</text>
<text x="12.7" y="73.8">AC‐03.04</text>
<text x="33.9" y="73.4">رشاور اي</text>
<text x="52.1" y="73.4">روتانيميال</text>
<text x="74.8" y="73.4">هغيت</text>
<text x="93.6" y="73.4">ماخ داوم</text>
<text x="111.5" y="73.8">A.B.S</text>
<text x="134.3" y="74">‐</text>
<text x="151" y="73.8">800</text>
<text x="6.4" y="78.5">3</text>
<text x="6.4" y="83.2">4</text>
<text x="12.7" y="78.5">AC‐01.02</text>
<text x="12.7" y="83.2">AC‐03.04</text>
<text x="34.9" y="78.1">رپمد</text>
<text x="34.9" y="82.8">رپمد</text>
<text x="54.5" y="78.1">باق</text>
<text x="54.5" y="82.8">باق</text>
<text x="72.8" y="78.1">رپمد راون</text>
<text x="72.8" y="82.8">رپمد راون</text>
<text x="93.6" y="78.1">ماخ داوم</text>
<text x="93.6" y="82.8">ماخ داوم</text>
<text x="112.5" y="78.5">P.E.</text>
<text x="112.5" y="83.2">P.E.</text>
<text x="134.3" y="78.7">‐</text>
<text x="134.3" y="83.4">‐</text>
<text x="151.9" y="78.5">18</text>
<text x="151.9" y="83.2">20</text>
</g>
<g font-size="2.6">
<text x="239.6" y="56.9">هرامش</text>
<text x="217.8" y="64.1">يدوجوم</text>
<text x="226.4" y="64.1">يتساوخرد</text>
<text x="237.8" y="61">تساوخرد</text>
<text x="239.6" y="65.2">ديرخ</text>
<text x="7.5" y="103.5">Prepared By :</text>
<text x="9.2" y="106.8">A.Jokar</text>
<text x="39.3" y="103.5">Checked By :</text>
<text x="39.9" y="106.8">A.Jokar</text>
<text x="71.5" y="103.5">Approved By :</text>
<text x="114" y="103.6">Management :</text>
<text x="13" y="115.1">Procurement</text>
<text x="52.3" y="115.1">Q.C.</text>
<text x="80.6" y="115.1">Warehouse</text>
<text x="116.9" y="115.1">Engineering</text>
<text x="153.5" y="115.1">Production</text>
<text x="191.1" y="115.1">Financial Dep't</text>
<text x="231.6" y="115.1">Planning</text>
</g>
</svg>
